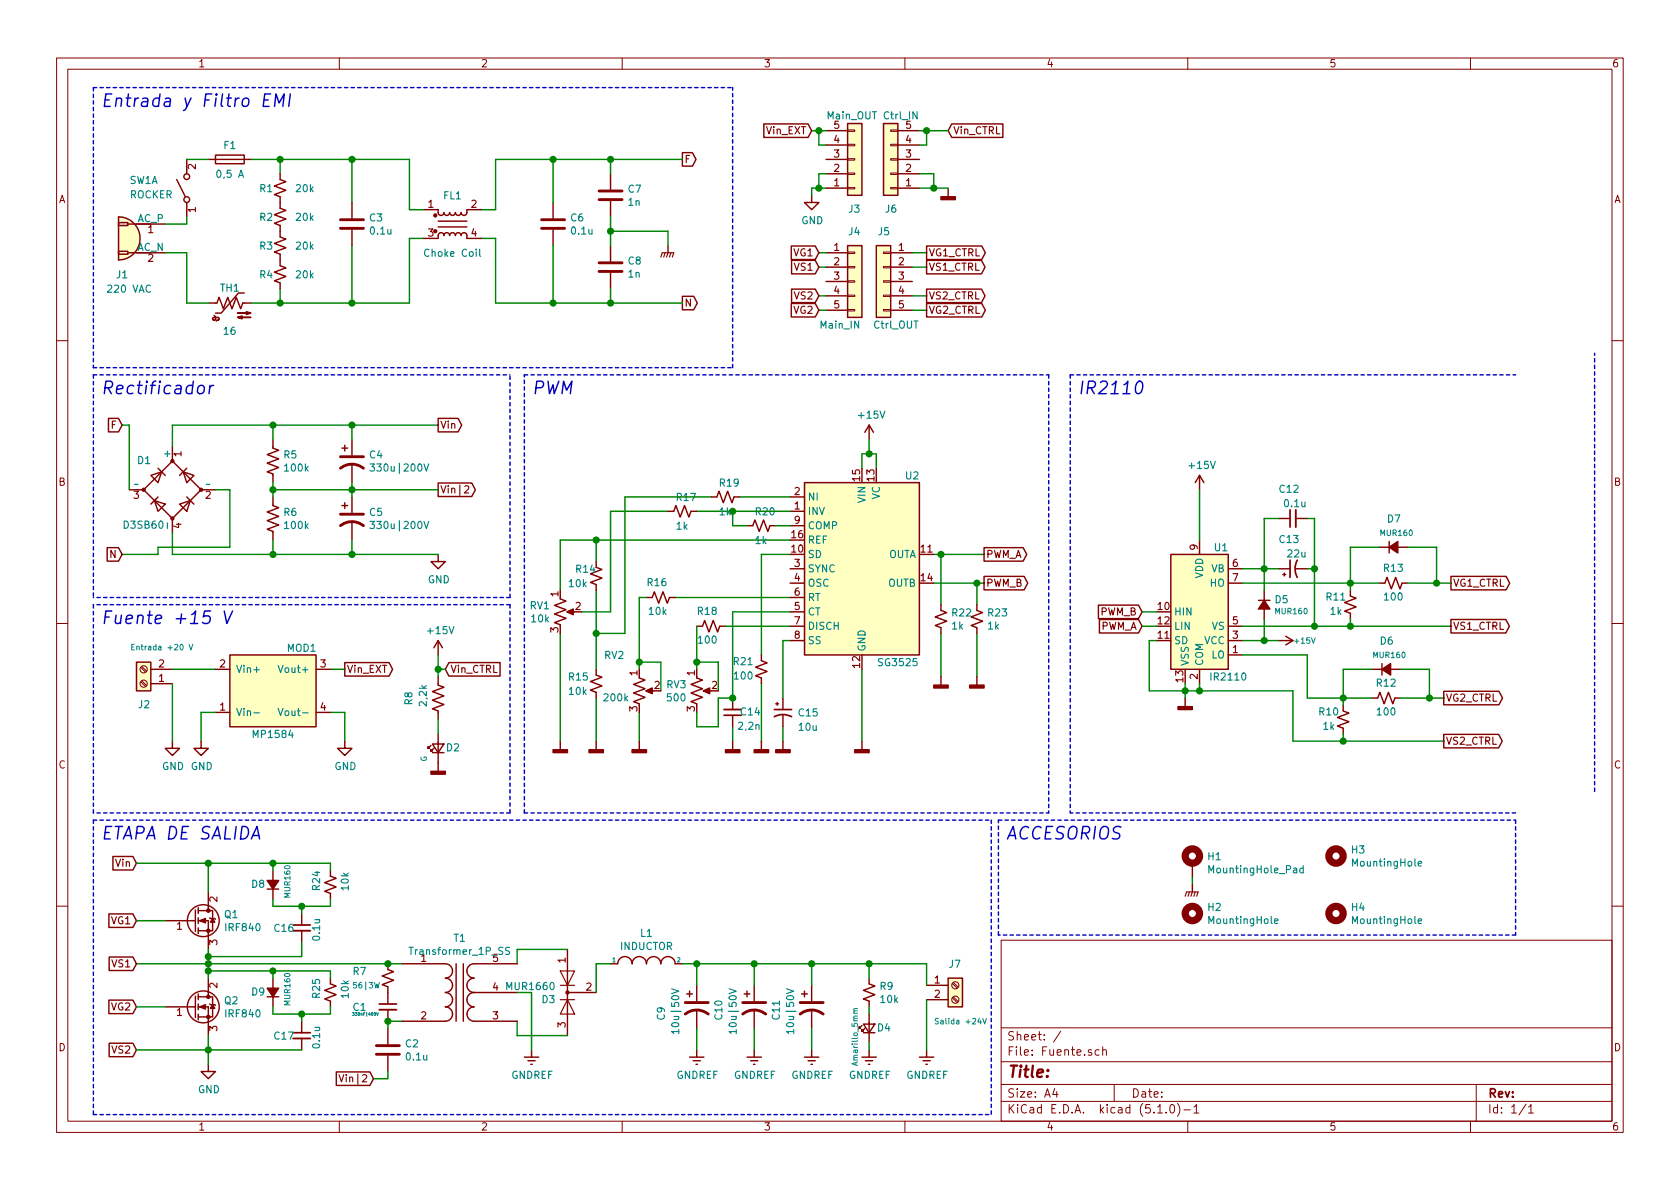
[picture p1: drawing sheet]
<svg xmlns="http://www.w3.org/2000/svg" width="297mm" height="210mm" viewBox="0 0 297 210" stroke-linecap="round" stroke-linejoin="round" font-family="sans-serif">
<g fill="none" stroke="#840000" stroke-width=".18">
<path d="M10 10.3h277v189.9h-277zM12 12.2h273v186.1h-273zM60 10.3v1.9M110 10.3v1.9M160 10.3v1.9M210 10.3v1.9M260 10.3v1.9M149.9 23h1.2v.2h-1.2zM149.9 25.5h1.2v.3h-1.2zM149.9 28.1h1.2v.2h-1.2zM149.9 30.6h1.2v.3h-1.2zM149.9 33.1h1.2v.3h-1.2z"/>
<path d="M157.5 23h1.2v.2h-1.2zM157.5 25.5h1.2v.3h-1.2zM157.5 28.1h1.2v.2h-1.2zM157.5 30.6h1.2v.3h-1.2zM157.5 33.1h1.2v.3h-1.2zM149.9 54.7h1.2v.3h-1.2zM149.9 52.2h1.2v.2h-1.2zM149.9 49.7h1.2v.2h-1.2zM149.9 47.1h1.2v.3h-1.2zM149.9 44.6h1.2v.2h-1.2zM156.2 54.7h1.3v.3h-1.3zM156.2 52.2h1.3v.2h-1.3z"/>
<path d="M156.2 49.7h1.3v.2h-1.3zM156.2 47.1h1.3v.3h-1.3zM156.2 44.6h1.3v.2h-1.3zM10 60.2h2M285 60.2h2M10 110.3h2M24.9 118l.9 .9M25.1 117.9l.8 .8M285 110.3h2M24.9 120.6l.9 .8M25.1 120.4l.8 .8M10 160.2h2"/>
<path d="M168.4 176.4l.8 .9M168.4 173.9l.8 .8M168.6 176.3l.8 .8M168.6 173.7l.8 .9M177 166.3h108v32h-108zM285 160.2h2M60 198.3v1.9M110 198.3v1.9M160 198.3v1.9M177 194.8h108M177 191.8h108M177 187.8h108"/>
<path d="M177 181.8h108M186.5 192.5l-.4 1h1M186.8 193v1M187.6 182.3l-1.3 2M194.3 185.7l-.4-.1-.3 .3 .1 .6 .2 .1 .4-.1M195 185.7a.37 .37 0 0 1 .6 .1v.8M195 185.1v1.5M197 191.8v3M204.7 196.8h.8M206.2 196.7v.1M207 195.4l.3-.1a.94 .94 0 0 1 0 1.5 .82 .82 0 0 1-.3-1.4zM208.2 195.1a1.71 1.71 0 0 1 0 2.3"/>
<path d="M209.3 196.3h1.2M210 198.3v1.9M211.1 195.8l.4-.5v1.5M211.1 196.8h.9M260 198.3v1.9M261 191.8v6.5M269.8 195.2l-1.2 2M270.3 195.8l.4-.5v1.5M270.3 196.8h.8"/>
<circle cx="25.4" cy="118.4" r=".63"/>
<circle cx="25.4" cy="120.9" r=".63"/>
<circle cx="168.9" cy="174.2" r=".63"/>
<circle cx="168.9" cy="176.8" r=".63"/>
</g>
<g fill="none" stroke="#840000" stroke-width="1.3">
<circle cx="210.8" cy="151.4" r="1.27"/>
<circle cx="236.2" cy="151.4" r="1.27"/>
<circle cx="210.8" cy="161.5" r="1.27"/>
<circle cx="236.2" cy="161.5" r="1.27"/>
</g>
<g fill="none" stroke="#840000" stroke-width=".25">
<path d="M21 39.4h1.6v.5h-1.6zM21 38.3a3.8 3.8 0 0 1 3.8 3.9 3.8 3.8 0 0 1-3.8 3.8zM22.6 39.6h6.6M31.2 31.7l1.6 3.1M33 28.2v2.5M33 35.8v2.5M36.8 28.2h7.6M38.1 27.4h5.1v1.6h-5.1zM49.5 30.7v1l1 .4-2 .8 2 .7-2 .8 1 .4v2l1 .4-2 .8 2 .7-2 .8 1 .4v2l1 .4-2 .7 2 .8-2 .8 1 .4v2l1 .4-2 .7 2 .8-2 .8 1 .3v1M62.2 35.8v2.8M74.9 37.1h2.6v.7l.4 .3 .4-.1 .2-.4 .1 .3 .3 .2 .4-.1 .2-.4 .1 .3 .3 .2 .4-.1 .2-.4 .3 .5 .5-.1 .2-.4 .2 .4 .4 .1 .4-.3v-.7h2.6M77.5 39.1h5"/>
<path d="M97.8 35.8v2.8M107.9 30.7v2.8M107.9 35.6v2.7M120.6 27h1.8l.7 1.2-.7 1.2h-1.8zM135.1 21.9h7.8l.6 1.2-.6 1.2h-7.8zM143.5 34.5v1.3h1.3l-1.3 1.3-1.3-1.3h1.3M146 28.2h3.9M146 33.3h3.9M146 30.7h3.9M146 25.6h3.9M146 23.1h3.9M149.9 21.8h2.5v12.7h-2.5z"/>
<path d="M156.2 21.8h2.5v12.7h-2.5zM158.7 28.2h3.9M158.7 33.3h3.9M158.7 30.7h3.9M158.7 25.6h3.9M158.7 23.1h3.9M167.6 33.3v1.5M168.3 21.9h9v2.4h-9l-.7-1.2zM21 44.4h1.6v.6h-1.6zM22.6 44.7h6.6M36.8 53.6h1.6l.3-1 .8 2 .8-2 .7 2 .8-2 .7 2 .4-1h1.5M37.8 55.8l.2 .2 .1 .3-.1 .3h-.3l-.1-.3 .2-.2h.8l.1 .2-.1 .3h-.2l-.2 .2"/>
<path d="M43.2 51.8h-1l-3.1 3.6h-1M62.2 40.6v2.8M74.9 42.2h2.6v-.7l.4-.4 .4 .2 .2 .4 .1-.4 .3-.2 .4 .2 .2 .4 .1-.4 .3-.2 .4 .2 .2 .4 .1-.4 .3-.2 .5 .2 .1 .4 .2-.5 .4-.1 .4 .4v.7h2.6M77.5 40.1h5M97.8 40.6v2.8M107.9 43.4v2.8M107.9 48.3v2.7M118.1 43.4v1.3M120.6 52.4h2.1l.6 1.2-.6 1.2h-2.1zM139.9 43.5h4.2l.7 1.2-.7 1.2h-4.2zM139.9 53.7h4.2l.7 1.2-.7 1.2h-4.2zM140 46h4.1l.7 1.2-.7 1.2h-4.1z"/>
<path d="M140 51.1h4.1l.7 1.2-.7 1.2h-4.1zM146 44.7h3.9M146 47.2h3.9M146 49.8h3.9M146 52.3h3.9M146 54.9h3.9M149.9 43.4h2.5v12.7h-2.5zM154.9 43.4h2.6v12.7h-2.6zM157.5 44.7h3.8M157.5 47.2h3.8M157.5 49.8h3.8M157.5 52.3h3.8"/>
<path d="M157.5 54.9h3.8M163.8 43.5h9.8l.6 1.2-.6 1.2h-9.8zM163.8 46h9.7l.7 1.2-.7 1.2h-9.7zM163.8 53.7h9.8l.6 1.2-.6 1.2h-9.8zM163.8 51.1h9.7l.7 1.2-.7 1.2h-9.7zM19.2 74h1.8l.6 1.2-.6 1.2h-1.8zM30.5 79v2.5M48.3 77.7v1.5l1 .4-2.1 .8 2.1 .7-2.1 .8 2.1 .8-2.1 .7 1.1 .4v1.5M60.5 79.2h1M61 78.7v1.1M62.2 77.7v2.8M77.5 74h3.5l.6 1.2-.6 1.2h-3.5z"/>
<path d="M153.7 75.2v2.5M153.7 75.2l-.8 1.2M153.7 75.2l.7 1.2M18.9 96.8h2.1l.6 1.2-.6 1.2h-2.1zM22.9 86.6h2.5M25.4 86.6l5.1-5.1 5.1 5.1-5.1 5.1zM26.7 84.1l1.9-.7-.7 1.9zM27.3 88.5l1.9 .6-1.3 1.3zM27.9 82.8l1.3 1.3M27.9 87.9l-1.2 1.2M30.5 91.7v2.5M31.7 89.1l2-.6-.7 1.9z"/>
<path d="M32.4 83.4l1.9 .7-1.3 1.2zM33 87.9l1.3 1.2M33 82.8l-1.3 1.3M35.6 86.6h2.5M48.3 87.9v1.5l1 .4-2.1 .7 2.1 .8-2.1 .8 2.1 .7-2.1 .8 1.1 .4v1.5M60.5 89.4h1M61 88.9v1M62.2 82v3.3M62.2 87.9v2.8M62.2 92.2v3.3M77.5 98v1.3h1.2l-1.2 1.3-1.3-1.3h1.3M77.5 85.4h5.9l.6 1.2-.6 1.2h-5.9z"/>
<path d="M105.4 99.3v1l1 .4-2 .8 2 .7-2 .8 1 .4v1M118.1 90.4h1l.4-1 .8 2 .7-2 .8 2 .4-1h1M125.7 87.9h1l.4-1 .8 2 .8-2 .7 2 .4-1h1M132.1 93h1l.4-1.1 .7 2.1 .8-2.1 .8 2.1 .3-1h1.1M139.7 90.4h2.5M139.7 87.9h2.5M139.7 93h2.5M142.2 85.3h20.4v30.5h-20.4zM174 96.8h6.9l.6 1.2-.6 1.2h-6.9zM207 98h10.2v20.4h-10.2zM212.1 84.1v2.5M212.1 95.5v2.5"/>
<path d="M212.1 84.1l-.8 1.2M212.1 84.1l.8 1.2M226.1 91.7h2M229.1 91.7h2M243.8 96.8h5.1M245.6 95.8v2M24.1 117.1h2.6v5.1h-2.6zM26.7 118.4h3.8M38.1 118.4h2.5M40.6 115.8h15.3v12.7h-15.3zM55.9 118.4h2.5M61 117.2h7.8l.6 1.2-.6 1.2h-7.8z"/>
<path d="M77.5 119.6v1.6l1 .3-2 .8 2 .8-2 .7 2 .8-2 .7 1 .4v1.5M77.5 113.3l-.8 1.2M77.5 113.3v2.5M77.5 113.3l.7 1.2M79.4 117.2h9v2.4h-9l-.7-1.2zM99.1 105.9l1 .4-2.1 .8 2.1 .7-2.1 .8 2.1 .7-2.1 .8 1.1 .4M100.6 108.2h1M105.4 118.4v1l1 .4-2 .7 2 .8-2 .7 1 .4v1M113 119.9l1 .4-2 .7 2 .8-2 .7 2 .8-2 .8 1 .4M114.3 105.7h1l.4-1.1 .8 2.1 .7-2.1 .8 2.1 .4-1h1M123.2 110.7h1l.4-1 .7 2.1 .8-2.1 .8 2.1 .4-1.1h1M123.2 119.9l1 .4-2 .7 2 .8-2 .7 2 .8-2 .8 1 .4"/>
<path d="M134.6 115.8v1l1 .4-2 .8 2 .7-2 .8 1 .4v1M139.7 113.3h2.5M139.7 110.7h2.5M139.7 100.6h2.5M139.7 103.1h2.5M139.7 105.7h2.5M139.7 108.2h2.5M166.4 106.9v1l1 .4-2 .8 2 .7-2 .8 1 .4v1M166.4 119.6v1.6M172.7 106.9v1l1 .4-2 .8 2 .7-2 .8 1 .4v1M172.7 119.6v1.6M174 101.9h7.1l.6 1.2-.6 1.2h-7.1z"/>
<path d="M194.2 107h7.1l.6 1.2-.6 1.2h-7.1zM194.4 109.5h6.9l.6 1.2-.6 1.2h-6.9zM212.1 118.4v2.5M217.2 115.8h2.5M217.2 113.3h2.5M217.2 110.7h2.5M217.2 100.6h2.5M217.2 103.1h2.5M222.5 106.2h2M223.5 104.4v5.1M226.1 113.3h2.5M226.1 100.6h2"/>
<path d="M226.8 101.6h.5M227.1 101.3v.5M227.3 112.5l1.3 .8M228.6 113.3l-1.3 .7M229.1 100.6h2M238.8 104.4v1l1 .4-2.1 .7 2.1 .8-2.1 .8 1.1 .4v1M242.6 118.4h5M243.8 103.1h1.1l.3-1 .8 2 .8-2 .7 2 .4-1h1M244.3 117.3v2.1M256.5 101.9h9.8l.6 1.2-.6 1.2h-9.8zM256.5 109.5h9.7l.7 1.2-.7 1.2h-9.7zM26.7 120.9h3.8"/>
<path d="M30.5 131.1v1.2h1.2l-1.2 1.3-1.3-1.3h1.3M35.6 131.1v1.2h1.2l-1.2 1.3-1.3-1.3h1.3M38.1 126h2.5M55.9 126h2.5M61 131.1v1.2h1.2l-1.2 1.3-1.3-1.3h1.3M76.2 131.8l-.5 .5v-.2v.2h.2M76.5 131.6h2l-1 1.5zM76.5 133.1h2M76.7 132.3l-.5 .5v-.2v.2h.3M77.5 129.8v6.6M99.1 131.1v1.5M105.4 131.1v1.5"/>
<path d="M113 131.1v1.5M114.6 122.2h1M124.7 122.2h1M129.5 123.4v2.1M129.5 126.5v2M129.5 131.1v1.5M134.6 131.1v1.5M137.2 124.5h.5M137.4 124.2v.5M138.4 123.4v2.1M138.4 126.5v2M138.4 131.1v1.5"/>
<path d="M152.4 131.1v1.5M209.5 123.4v1.6M237.5 124.7v1l1 .4-2 .8 2 .7-2 .8 1 .4v1M242.6 123.4h1l.4-1 .7 2.1 .8-2.1 .8 2.1 .3-1.1h1M255.3 122.2h9.7l.7 1.2-.7 1.2h-9.7zM255.3 129.9h9.7l.6 1.2-.6 1.2h-9.7zM20 151.5h3.5l.6 1.1-.6 1.2h-3.5zM36.8 157.7v3.3M47.2 157.2h2.1M48.3 153.9v5.1M58.4 153.9v1l1 .4-2 .8 2 .7-2 .8 1 .4v1M210.8 152.6v2.6"/>
<path d="M210.8 156.5v1.2M19.3 161.6h4.2l.6 1.2-.6 1.2h-4.2zM19.3 176.9h4.2l.6 1.1-.6 1.2h-4.2zM19.3 169.2h4.2l.6 1.2-.6 1.2h-4.2zM29.2 162.8h5.1M29.2 178h5.1M34.3 162.8h.2M34.3 178h.2M34.5 160.9v3.8M34.5 176.1v3.9M35.1 162.8h1.7v5.1M35.1 160.5v1"/>
<path d="M35.1 162.3v1M35.1 164.1v1M35.1 175.8v1M35.1 177.5v1.1M35.1 179.3v1M35.1 161h1.7M35.1 178h1.7v5.1M35.1 176.3h1.7M36.8 161h.8v3.6h-2.5M36.8 176.3h.8v3.5h-2.5M36.8 173v3.3M37.1 162.3l.1 .1h.8l.1 .2"/>
<path d="M37.1 177.5l.1 .2h.8l.1 .1M37.6 162.4l.4 .7h-.8zM37.6 177.7l.4 .6h-.8zM47.2 176.3h2.1M48.3 173v5M53.3 161.5v2.1M53.3 164.6v2M58.4 173v1l1 .4-2 .7 2 .8-2 .8 1 .3v1M68.6 170.4v1l1 .4-2 .8 2 .7-2 .8 1 .4v3M68.6 178.6v2M71.1 170.4h7.6a1.27 1.27 0 0 1 1.3 1.3 1.27 1.27 0 0 1-1.3 1.3 1.27 1.27 0 0 1 1.3 1.2 1.27 1.27 0 0 1-1.3 1.3 1.27 1.27 0 0 1 1.3 1.3 1.27 1.27 0 0 1-1.3 1.2 1.27 1.27 0 0 1 1.3 1.3 1.27 1.27 0 0 1-1.3 1.3h-7.6M80.6 170.4v10.2"/>
<path d="M81.9 170.4v10.2M83.8 175.5a1.27 1.27 0 0 0-1.3 1.3 1.27 1.27 0 0 0 1.3 1.2 1.27 1.27 0 0 0-1.2 1.3 1.27 1.27 0 0 0 1.2 1.3h7.6M83.8 175.5h7.6M91.4 170.4h-7.6a1.27 1.27 0 0 0-1.3 1.3 1.27 1.27 0 0 0 1.3 1.3 1.27 1.27 0 0 0-1.3 1.2 1.27 1.27 0 0 0 1.3 1.3M100.3 175.5h5.1M100.3 167.9v15.2M107.9 170.4h1.3a1.27 1.27 0 0 1 1.3-1.2 1.27 1.27 0 0 1 1.3 1.2 1.27 1.27 0 0 1 1.2-1.2 1.27 1.27 0 0 1 1.3 1.2 1.27 1.27 0 0 1 1.3-1.2 1.27 1.27 0 0 1 1.2 1.2 1.27 1.27 0 0 1 1.3-1.2 1.27 1.27 0 0 1 1.3 1.2h1.2M121.4 175.8h1M121.9 175.3v1M123.2 174.2v2.8M123.2 178.6v3.3M131.6 175.8h1"/>
<path d="M132.1 175.3v1M133.3 174.2v2.8M133.3 178.6v3.3M141.7 175.8h1M142.2 175.3v1M143.5 174.2v2.8M143.5 178.6v3.3M153.7 173v1l1 .4-2 .7 2 .8-2 .8 1 .3v1M153.7 179.3v5.1M163.8 174.2h3.8M163.8 176.8h3.8M167.6 173h2.6v5h-2.6z"/>
<path d="M19.3 184.5h4.2l.6 1.2-.6 1.2h-4.2zM36.8 188.2v1.3h1.3l-1.3 1.2-1.2-1.2h1.2M53.3 180.6v2M53.3 183.6v2.1M59.5 189.6h5.9l.6 1.1-.6 1.2h-5.9zM68.6 181.9v2.8M68.6 186.7v2.8M92.7 186.9h2.5M93.3 187.6h1.3M93.9 188.2h.2M94 185.7v1.2M121.9 186.9h2.6"/>
<path d="M122.6 187.6h1.2M123.1 188.2h.2M123.2 185.7v1.2M132.1 186.9h2.5M132.7 187.6h1.3M133.2 188.2h.3M133.3 185.7v1.2M142.2 186.9h2.6M142.9 187.6h1.2M143.4 188.2h.2M143.5 185.7v1.2M152.4 181.4l-.5 .5v-.3v.3h.2"/>
<path d="M152.4 186.9h2.5M152.7 181.1h2l-1 1.5zM152.7 182.6h2M152.9 181.9l-.5 .5v-.3v.3h.3M153 187.6h1.3M153.5 188.2h.3M153.7 185.7v1.2M162.6 186.9h2.5M163.2 187.6h1.3M163.7 188.2h.3M163.8 185.7v1.2"/>
<circle cx="33" cy="31.2" r=".51"/>
<circle cx="33" cy="35.3" r=".51"/>
<circle cx="35.9" cy="178" r="2.82"/>
<circle cx="35.9" cy="162.8" r="2.82"/>
</g>
<g fill="none" stroke="#008484" stroke-width=".2">
<path d="M84.8 44.1v1.1l.2 .1M24.4 85.6l-.6 .1M37.1 85.6l-.6 .1M65.4 82h.8l-.4 .5 .3 .1v.6l-.2 .1-.5-.1M65.4 92.2h.8l-.4 .5 .3 .1v.5l-.2 .2-.5-.2M75 82l.4 1.3 .4-1.3M75 92.2l.4 1.3 .4-1.3M44.9 118.4h.9M49.2 117.6l.4 1.3 .4-1.3M44.9 126.1h.9M49.2 125.3l.4 1.2 .4-1.2M230.4 153.6l-.3-.1-.3 .2 .1 .6h.5"/>
<path d="M230.4 153.1v1.3M250.7 152.7l.7-.1-.1-.2-.3-.1-.3 .2 .1 .6h.5M90.1 167.6l-.5-.1-.2 .1 .1 .5 .5 .2 .1 .2-.2 .3-.5-.1M118.7 174.8l1.3 .5-1.3 .4M128.9 174.8l1.3 .5-1.3 .4M139.1 174.8l1.2 .5-1.2 .4M225.3 162.9l.7-.1-.1-.3h-.3l-.3 .2 .1 .6h.5M250.7 162.9l.7-.1-.1-.3h-.3l-.3 .2 .1 .6h.5M120 182.4h-1.3l.4 .4M120 182.1v.7M130.2 182.4h-1.3l.4 .4M130.2 182.1v.7"/>
<path d="M140.3 182.4h-1.2l.3 .4M140.3 182.1v.7"/>
</g>
<g fill="none" stroke="#008400" stroke-width=".25">
<path d="M33 28.2h3.8M33 38.3v1.3h-3.8M44.4 28.2h28v8.9h2.5M49.5 28.2v2.5M62.2 28.2v7.6M97.8 28.2v7.6M107.9 28.2v2.5M107.9 38.3v5.1M120.6 28.2h-33v8.9h-2.5M143.5 23.1h2.5M144.8 23.1v2.5h1.2M146 33.3h-2.5v1.2"/>
<path d="M146 30.7h-1.2v2.6M162.6 23.1h5M162.6 33.3h5M162.6 30.7h2.5v2.6M163.8 23.1v2.5h-1.2M29.2 44.7h3.8v8.9h3.8M49.5 51v2.6M62.2 43.4v10.2M74.9 42.2h-2.5v11.4h-28M85.1 42.2h2.5v11.4h33M97.8 43.4v10.2M107.9 51v2.6"/>
<path d="M107.9 40.9h10.2v2.5M144.8 44.7h1.2M144.8 47.2h1.2M144.8 52.3h1.2M144.8 54.9h1.2M161.3 44.7h2.5M161.3 47.2h2.5M161.3 52.3h2.5M161.3 54.9h2.5M21.6 75.2h1.3v11.4M48.3 75.2v2.5M62.2 75.2v2.5"/>
<path d="M77.5 75.2h-47v3.8M153.7 77.7v2.6M30.5 94.2v3.8h47M38.1 86.6h2.5v10.2h-12.7v1.2h-6.3M48.3 85.3v2.6M48.3 95.5v2.5M48.3 86.6h29.2M62.2 85.3v2.6M62.2 95.5v2.5M105.4 95.5v3.8M118.1 90.4h-10.2v17.8h-5M123.2 90.4h16.5"/>
<path d="M125.7 87.9h-15.2v24.1h-5.1M129.5 90.4v2.6h2.6M130.8 87.9h8.9M137.2 93h2.5M139.7 98h-5.1v17.8M139.7 95.5h-40.6v8.9M152.4 82.8v-2.5h2.5v2.5M165.1 98h8.9M166.4 98v8.9M212.1 86.6v8.9M226.1 91.7h-2.6v12.7M231.1 91.7h1.3v19"/>
<path d="M243.8 96.8h-5v7.6M248.9 96.8h5.1v6.3M30.5 118.4h7.6M58.4 118.4h2.6M77.5 118.4h1.2M77.5 115.8v3.8M99.1 112v19.1M105.4 104.4v14M113 117.1h3.8v5.1M114.3 105.7h-1.3v12.7M119.4 105.7h20.3M123.2 110.7v7.7"/>
<path d="M123.2 117.1h3.8v5.1M128.3 110.7h11.4M139.7 108.2h-10.2v15.2h-2.5v5.1h-3.8v-2.5M139.7 113.3h-1.3v10.1M152.4 118.4v12.7M165.1 103.1h8.9M166.4 112v7.6M172.7 103.1v3.8M172.7 112v7.6M201.9 108.2h2.6M201.9 110.7h2.6M204.5 113.3h-1.3v8.9h25.4v8.9h26.7"/>
<path d="M219.7 110.7h36.8M219.7 113.3h6.4M219.7 100.6h6.4M219.7 115.8h11.4v7.6h11.5M219.7 103.1h24.1M223.5 109.5v3.8M231.1 100.6h1.3M238.8 109.5v1.2M242.6 118.4h-5.1v6.3M247.6 118.4h5.1v5M248.9 103.1h7.6M30.5 120.9v10.2"/>
<path d="M38.1 126h-2.5v5.1M58.4 126h2.6v5.1M77.5 127.2v2.6M105.4 123.4v7.7M113 126v5.1M129.5 128.5v2.6M134.6 120.9v10.2M138.4 128.5v2.6M209.5 120.9v2.5M212.1 120.9v1.3M237.5 129.8v1.3M247.6 123.4h7.7"/>
<path d="M24.1 152.6h34.3v1.3M36.8 152.6v5.1M48.3 152.6v1.3M48.3 159v1.3h10.1v-1.3M210.8 155.2v1.3M24.1 162.8h5.1M24.1 178h5.1M24.1 170.4h47M36.8 167.9v5.1M36.8 171.7h21.6v1.3M48.3 171.7v1.3M48.3 178v1.3h10.1v-1.3"/>
<path d="M53.3 160.3v1.2M53.3 166.6v2.6h-16.5M53.3 179.3v1.3M94 175.5v10.2M100.3 167.9h-8.9v2.5M107.9 170.4h-2.5v5.1M120.6 170.4h43.2v3.8M123.2 170.4v3.8M133.3 170.4v3.8M143.5 170.4v3.8M153.7 170.4v2.6M153.7 178v1.3"/>
<path d="M163.8 176.8v8.9M24.1 185.7h29.2M36.8 183.1v5.1M68.6 189.5v1.2h-2.6M71.1 180.6h-2.5v1.3M91.4 180.6v2.5h8.9M123.2 181.9v3.8M133.3 181.9v3.8M143.5 181.9v3.8M153.7 184.4v1.3"/>
</g>
<g fill="#ffffc2" stroke="#ffffc2" stroke-width=".18">
<path d="M21 38.3a3.8 3.8 0 0 1 3.8 3.9 3.8 3.8 0 0 1-3.8 3.8z"/>
<path d="M207 98h10.2v20.4h-10.2z"/>
<path d="M167.6 173h2.6v5h-2.6z"/>
<path d="M149.9 21.8h2.5v12.7h-2.5z"/>
<path d="M156.2 21.8h2.5v12.7h-2.5z"/>
<path d="M154.9 43.4h2.6v12.7h-2.6z"/>
<path d="M149.9 43.4h2.5v12.7h-2.5z"/>
<path d="M24.1 117.1h2.6v5.1h-2.6z"/>
<path d="M142.2 85.3h20.4v30.5h-20.4z"/>
<path d="M40.6 115.8h15.3v12.7h-15.3z"/>
</g>
<g fill="#840000" stroke="#840000" stroke-width=".25">
<path d="M42 56.1l.8-.2v.5l-.8-.3h2.3z"/>
<path d="M42 55.4h2.3l-.7 .2v-.5l.7 .3z"/>
<path d="M223.5 106.2l1 1.5h-2z"/>
<path d="M35.3 162.8l1-.4v.8z"/>
<path d="M35.3 178l1-.3v.7z"/>
<path d="M245.6 96.8l1.5-1v2z"/>
<path d="M244.3 118.4l1.6-1.1v2.1z"/>
<path d="M76.2 136.4h2.5v.5h-2.5z"/>
<path d="M208.3 125h2.5v.5h-2.5z"/>
<path d="M166.4 34.8h2.5v.5h-2.5z"/>
<path d="M97.8 132.6h2.5v.5h-2.5z"/>
<path d="M104.1 132.6h2.6v.5h-2.6z"/>
<path d="M133.3 132.6h2.6v.5h-2.6z"/>
<path d="M111.8 132.6h2.5v.5h-2.5z"/>
<path d="M128.3 132.6h2.5v.5h-2.5z"/>
<path d="M137.2 132.6h2.5v.5h-2.5z"/>
<path d="M114.2 122.2l1.1-.5v1z"/>
<path d="M124.3 122.2l1.2-.5v1z"/>
<path d="M100.2 108.2l1.1-.5v1z"/>
<path d="M171.4 121.2h2.6v.5h-2.6z"/>
<path d="M165.1 121.2h2.5v.5h-2.5z"/>
<path d="M151.1 132.6h2.6v.5h-2.6z"/>
<path d="M47.2 174.7h2.1l-1 1.6z"/>
<path d="M47.2 155.7h2.1l-1 1.5z"/>
<circle cx="30.5" cy="91.7" r=".25"/>
<circle cx="25.4" cy="86.6" r=".25"/>
<circle cx="35.6" cy="86.6" r=".25"/>
<circle cx="30.5" cy="81.5" r=".25"/>
<circle cx="36.8" cy="164.6" r=".28"/>
<circle cx="36.8" cy="161" r=".28"/>
<circle cx="36.8" cy="179.8" r=".28"/>
<circle cx="36.8" cy="176.3" r=".28"/>
<circle cx="77" cy="38.1" r=".25"/>
<circle cx="100.3" cy="175.5" r=".25"/>
</g>
<g fill="none" stroke="#840000" stroke-width=".51">
<path d="M60.2 38.9h4.1M95.8 38.9h4M105.9 35.3h4.1M105.9 33.8h4.1M60.2 40.4h4.1M95.8 40.4h4M105.9 48h4.1M105.9 46.5h4.1M60.2 82.8a3.3 3.3 0 0 1 4.1 0M60.2 93a3.3 3.3 0 0 1 4.1 0M60.2 80.8h4.1M60.2 90.9h4.1"/>
<path d="M121.2 179.3a3.3 3.3 0 0 1 4 0M121.2 177.3h4M131.3 179.3a3.3 3.3 0 0 1 4.1 0M131.3 177.3h4.1M141.5 179.3a3.3 3.3 0 0 1 4 0M141.5 177.3h4M66.5 186.4h4.1M66.5 184.9h4.1"/>
</g>
<g fill="#008400" stroke="#008400" stroke-width=".25">
<circle cx="108" cy="40.9" r=".51"/>
<circle cx="97.8" cy="28.2" r=".51"/>
<circle cx="97.8" cy="53.6" r=".51"/>
<circle cx="49.5" cy="53.6" r=".51"/>
<circle cx="49.5" cy="28.2" r=".51"/>
<circle cx="108" cy="28.2" r=".51"/>
<circle cx="108" cy="53.6" r=".51"/>
<circle cx="62.2" cy="86.6" r=".51"/>
<circle cx="62.2" cy="75.2" r=".51"/>
<circle cx="62.2" cy="98" r=".51"/>
<circle cx="48.3" cy="75.2" r=".51"/>
<circle cx="48.3" cy="86.6" r=".51"/>
<circle cx="48.3" cy="98" r=".51"/>
<circle cx="62.2" cy="53.6" r=".51"/>
<circle cx="62.2" cy="28.2" r=".51"/>
<circle cx="209.6" cy="122.2" r=".51"/>
<circle cx="238.8" cy="103.1" r=".51"/>
<circle cx="223.5" cy="100.6" r=".51"/>
<circle cx="223.5" cy="113.3" r=".51"/>
<circle cx="237.5" cy="123.4" r=".51"/>
<circle cx="252.7" cy="123.4" r=".51"/>
<circle cx="212.1" cy="122.2" r=".51"/>
<circle cx="36.8" cy="170.4" r=".51"/>
<circle cx="36.8" cy="185.7" r=".51"/>
<circle cx="133.4" cy="170.4" r=".51"/>
<circle cx="123.2" cy="170.4" r=".51"/>
<circle cx="143.5" cy="170.4" r=".51"/>
<circle cx="153.7" cy="170.4" r=".51"/>
<circle cx="254" cy="103.1" r=".51"/>
<circle cx="68.6" cy="170.4" r=".51"/>
<circle cx="68.6" cy="180.6" r=".51"/>
<circle cx="232.4" cy="100.6" r=".51"/>
<circle cx="144.8" cy="23.1" r=".51"/>
<circle cx="144.8" cy="33.3" r=".51"/>
<circle cx="163.8" cy="23.1" r=".51"/>
<circle cx="165.1" cy="33.3" r=".51"/>
<circle cx="232.4" cy="110.7" r=".51"/>
<circle cx="238.8" cy="110.7" r=".51"/>
<circle cx="237.5" cy="131.1" r=".51"/>
<circle cx="153.7" cy="80.3" r=".51"/>
<circle cx="105.4" cy="95.5" r=".51"/>
<circle cx="105.4" cy="112" r=".51"/>
<circle cx="113" cy="117.1" r=".51"/>
<circle cx="123.2" cy="117.1" r=".51"/>
<circle cx="172.7" cy="103.1" r=".51"/>
<circle cx="166.4" cy="98" r=".51"/>
<circle cx="129.5" cy="90.4" r=".51"/>
<circle cx="77.5" cy="118.4" r=".51"/>
<circle cx="53.3" cy="179.3" r=".51"/>
<circle cx="48.3" cy="171.7" r=".51"/>
<circle cx="36.8" cy="171.7" r=".51"/>
<circle cx="53.3" cy="160.3" r=".51"/>
<circle cx="36.8" cy="169.2" r=".51"/>
<circle cx="36.8" cy="152.6" r=".51"/>
<circle cx="48.3" cy="152.6" r=".51"/>
<circle cx="129.5" cy="123.4" r=".51"/>
</g>
<g fill="none" stroke="#840000" stroke-width=".2">
<path d="M116.8 45.5l.3-.8h2l-.2 .8M117.6 44.7l-.3 .8M118.1 44.7l-.2 .8M118.6 44.7l-.2 .8M82.2 86l.5-.1 .2 .4-.1 .2-.7 .7h.8M209.5 158.5l.3-.8h2l-.2 .8M210.3 157.7l-.2 .8M210.8 157.7l-.2 .8M211.3 157.7l-.2 .8M99.1 174.2h2.5M99.1 176.8h2.5M99.1 171.7h2.5l-1.3 2.5z"/>
<path d="M100.3 176.8l1.3 2.5h-2.5zM59.9 190l.5 1.3 .4-1.3"/>
</g>
<path d="M46.7 17.7h.7M47.9 16.6h-1.1l-.3 2.2h1.1M48.5 18.8l.3-2.2 .6 1.6 .9-1.6-.3 2.2M51.3 16.6l-.2 2.2M35.1 68.4a.57 .57 0 0 1 .6-.3 .57 .57 0 0 1 .4 .5v.6a.62 .62 0 0 1-.6 .4 .62 .62 0 0 1-.6-.4zM37.1 68.1l-.1 1.5M37.8 68.1l-.5 .2-.2 .3M201.1 67.6a.49 .49 0 0 1 .5-.2 .49 .49 0 0 1 .4 .4 1.25 1.25 0 0 1-.9 1.8l-.1-.1a1.66 1.66 0 0 1 .1-1.9zM39.6 108l.5 2.3 1-2.3M44.4 148.4l1-2.3 .5 2.3" fill="none" stroke="#0000c2" stroke-width=".25"/>
<g fill="none" stroke="#0000c2" stroke-width=".25" stroke-dasharray=".6 .6">
<path d="M16.5 15.5v49.5M16.5 15.5h113M16.5 65h113M16.5 66.3v39.4M16.5 66.3h73.7M92.7 66.3h92.7M129.5 65v-49.5M185.4 66.3v77.5M189.2 66.3h78.8M189.2 66.3v77.5M90.2 105.7v-39.4M90.2 106.9v36.9"/>
<path d="M90.2 106.9h-73.7M90.2 105.7h-73.7M281.9 139.9v-77.4M16.5 143.8v-36.9M16.5 145v52.1M16.5 145h158.8M90.2 143.8h-73.7M92.7 143.8v-77.5M92.7 143.8h92.7M175.3 145v52.1M176.5 145h91.5M268 143.8h-78.8"/>
<path d="M268 145v20.3M176.5 165.3v-20.3M268 165.3h-91.5M16.5 197.1h158.8"/>
</g>
<path d="M228.1 90.2v3M228.1 99.1v3M229.4 99.1a3.2 3.2 0 0 0 0 3M128 126.5h3.1M136.9 126.7a3.2 3.2 0 0 1 3.1 0M136.9 125.5h3.1M51.8 163.6h3.1M67.1 177.5h3M51.8 182.6h3.1" fill="none" stroke="#840000" stroke-width=".3"/>
<path d="M23.3 114.4h.3M23.7 113.9h-.4v1h.4M33.4 113.9l.4 1 .3-1M62.3 179.1h.3l-.1 .1 .1 .1v.2h-.3M66.6 179.1l.2 .5 .1-.5M151.6 178.8h-.6l.1 .4M151.6 178.4h-.6v.2l.1 .2M165.9 180.1l-.5 .1a.41 .41 0 0 0 .5 .5l-.1 .3h-.4M173.8 180.1l.3 1 .3-1" fill="none" stroke="#008484" stroke-width=".18"/>
<path d="M229.1 90.2v3M128 125.5h3.1M51.8 164.6h3.1M67.1 178.6h3M51.8 183.6h3.1" fill="none" stroke="#840000" stroke-width=".33"/>
<g font-size="3.1" fill="#0000c2">
<text x="17.8" y="18.9">Entrada y Filtro EMI</text>
<text x="17.8" y="69.7">Rectificador</text>
<text x="94" y="69.7">PWM</text>
<text x="190.5" y="69.7">IR2110</text>
<text x="17.8" y="110.4">Fuente +15 V</text>
<text x="17.8" y="148.5">ETAPA DE SALIDA</text>
<text x="177.8" y="148.5">ACCESORIOS</text>
</g>
<text font-size="2.8" fill="#840000" x="178" y="190.5">Title:</text>
<g font-size="2.1" fill="#840000">
<text x="178" y="184">Sheet: /</text>
<text x="178" y="186.7">File: Fuente.sch</text>
<text x="178" y="196.9">KiCad E.D.A. kicad (5.1.0)-1</text>
<text x="178" y="194.1">Size: A4</text>
<text x="200" y="194.1">Date:</text>
<text x="263" y="194.1">Rev:</text>
<text x="263" y="196.9">Id: 1/1</text>
</g>
<g font-size="1.8" fill="#840000">
<text x="35" y="11.9">1</text>
<text x="85" y="11.9">2</text>
<text x="135" y="11.9">3</text>
<text x="185" y="11.9">4</text>
<text x="235" y="11.9">5</text>
<text x="285" y="11.9">6</text>
<text x="135.5" y="23.7">Vin_EXT</text>
<text x="147.5" y="22.8">5</text>
<text x="160.2" y="22.8">5</text>
<text x="168.5" y="23.7">Vin_CTRL</text>
<text x="34.6" y="29.9" transform="rotate(-90 34.6 29.9)">2</text>
<text x="121" y="28.8">F</text>
<text x="147.5" y="27.9">3</text>
<text x="147.5" y="25.3">4</text>
<text x="160.2" y="27.9">3</text>
<text x="160.2" y="25.3">4</text>
<text x="10.4" y="35.9">A</text>
<text x="147.5" y="32.9">1</text>
<text x="147.5" y="30.4">2</text>
<text x="160.2" y="32.9">1</text>
<text x="160.2" y="30.4">2</text>
<text x="285.4" y="35.9">A</text>
<text x="26.2" y="41.2">1</text>
<text x="34.6" y="37.6" transform="rotate(-90 34.6 37.6)">1</text>
<text x="75.7" y="36.7">1</text>
<text x="75.7" y="41.8">3</text>
<text x="83.3" y="36.7">2</text>
<text x="83.3" y="41.8">4</text>
<text x="26.2" y="46.3">2</text>
<text x="140.4" y="45.3">VG1</text>
<text x="140.6" y="47.9">VS1</text>
<text x="147.5" y="44.4">1</text>
<text x="147.5" y="46.9">2</text>
<text x="158.9" y="44.4">1</text>
<text x="158.9" y="46.9">2</text>
<text x="164.1" y="45.3">VG1_CTRL</text>
<text x="164.1" y="47.9">VS1_CTRL</text>
<text x="140.6" y="53">VS2</text>
<text x="147.5" y="49.4">3</text>
<text x="147.5" y="52">4</text>
<text x="158.9" y="49.4">3</text>
<text x="158.9" y="52">4</text>
<text x="164.1" y="53">VS2_CTRL</text>
<text x="121" y="54.2">N</text>
<text x="140.4" y="55.5">VG2</text>
<text x="147.5" y="54.5">5</text>
<text x="158.9" y="54.5">5</text>
<text x="164.1" y="55.5">VG2_CTRL</text>
<text x="19.7" y="75.8">F</text>
<text x="77.8" y="75.8">Vin</text>
<text x="32.1" y="80.7" transform="rotate(-90 32.1 80.7)">1</text>
<text x="10.4" y="85.9">B</text>
<text x="23.6" y="88.2">3</text>
<text x="36.3" y="88.2">2</text>
<text x="77.8" y="87.2">Vin|2</text>
<text x="140.5" y="87.5">2</text>
<text x="152.1" y="85" transform="rotate(-90 152.1 85)">15</text>
<text x="154.6" y="85" transform="rotate(-90 154.6 85)">13</text>
<text x="285.4" y="85.9">B</text>
<text x="32.1" y="93.4" transform="rotate(-90 32.1 93.4)">4</text>
<text x="140" y="95.2">16</text>
<text x="140.5" y="90.1">1</text>
<text x="140.5" y="92.6">9</text>
<text x="19.5" y="98.7">N</text>
<text x="140" y="97.7">10</text>
<text x="140.5" y="100.2">3</text>
<text x="162.9" y="97.7">11</text>
<text x="174.3" y="98.7">PWM_A</text>
<text x="211.8" y="97.3" transform="rotate(-90 211.8 97.3)">9</text>
<text x="218" y="100.2">6</text>
<text x="98.7" y="105.5" transform="rotate(-90 98.7 105.5)">1</text>
<text x="101.8" y="107.9">2</text>
<text x="140.5" y="102.8">4</text>
<text x="140.5" y="107.9">5</text>
<text x="140.5" y="105.3">6</text>
<text x="162.9" y="102.8">14</text>
<text x="174.3" y="103.8">PWM_B</text>
<text x="204.8" y="107.9">10</text>
<text x="218" y="102.8">7</text>
<text x="256.8" y="103.8">VG1_CTRL</text>
<text x="98.7" y="111.9" transform="rotate(-90 98.7 111.9)">3</text>
<text x="140.5" y="110.4">7</text>
<text x="140.5" y="112.9">8</text>
<text x="194.5" y="111.4">PWM_A</text>
<text x="194.5" y="108.8">PWM_B</text>
<text x="204.8" y="112.9">11</text>
<text x="204.8" y="110.4">12</text>
<text x="218" y="112.9">3</text>
<text x="218" y="110.4">5</text>
<text x="256.8" y="111.4">VS1_CTRL</text>
<text x="28.1" y="118">2</text>
<text x="38.9" y="118">2</text>
<text x="56.7" y="118">3</text>
<text x="61.3" y="119">Vin_EXT</text>
<text x="79.6" y="119">Vin_CTRL</text>
<text x="112.7" y="119.5" transform="rotate(-90 112.7 119.5)">1</text>
<text x="122.9" y="119.5" transform="rotate(-90 122.9 119.5)">1</text>
<text x="152.1" y="118.1" transform="rotate(-90 152.1 118.1)">12</text>
<text x="218" y="115.5">1</text>
<text x="28.1" y="120.6">1</text>
<text x="38.9" y="125.6">1</text>
<text x="56.7" y="125.6">4</text>
<text x="112.7" y="125.8" transform="rotate(-90 112.7 125.8)">3</text>
<text x="115.7" y="121.8">2</text>
<text x="122.9" y="125.8" transform="rotate(-90 122.9 125.8)">3</text>
<text x="125.9" y="121.8">2</text>
<text x="209.2" y="120.6" transform="rotate(-90 209.2 120.6)">13</text>
<text x="211.8" y="120.1" transform="rotate(-90 211.8 120.1)">2</text>
<text x="255.6" y="124.1">VG2_CTRL</text>
<text x="255.6" y="131.7">VS2_CTRL</text>
<text x="10.4" y="135.9">C</text>
<text x="285.4" y="135.9">C</text>
<text x="20.5" y="153.3">Vin</text>
<text x="38.4" y="159.5" transform="rotate(-90 38.4 159.5)">2</text>
<text x="19.8" y="163.4">VG1</text>
<text x="31.3" y="164.4">1</text>
<text x="38.4" y="167.1" transform="rotate(-90 38.4 167.1)">3</text>
<text x="19.9" y="171.1">VS1</text>
<text x="100" y="170.3" transform="rotate(-90 100 170.3)">1</text>
<text x="165.3" y="173.9">1</text>
<text x="19.8" y="178.7">VG2</text>
<text x="31.3" y="179.6">1</text>
<text x="38.4" y="174.7" transform="rotate(-90 38.4 174.7)">2</text>
<text x="87.1" y="175.2">4</text>
<text x="103.7" y="175.2">2</text>
<text x="165.3" y="176.4">2</text>
<text x="10.4" y="185.9">D</text>
<text x="38.4" y="182.3" transform="rotate(-90 38.4 182.3)">3</text>
<text x="74.4" y="180.3">2</text>
<text x="87.1" y="180.3">3</text>
<text x="100" y="181.7" transform="rotate(-90 100 181.7)">3</text>
<text x="285.4" y="185.9">D</text>
<text x="19.9" y="186.3">VS2</text>
<text x="61" y="191.4">Vin|2</text>
<text x="35" y="199.9">1</text>
<text x="85" y="199.9">2</text>
<text x="135" y="199.9">3</text>
<text x="185" y="199.9">4</text>
<text x="235" y="199.9">5</text>
<text x="285" y="199.9">6</text>
</g>
<g font-size="1.8" fill="#008484">
<text x="146.3" y="21.1">Main_OUT</text>
<text x="156.4" y="21.1">Ctrl_IN</text>
<text x="39.6" y="26.4">F1</text>
<text x="22.9" y="32.5">SW1A</text>
<text x="22.9" y="35.1">ROCKER</text>
<text x="38.5" y="31.4">0,5 A</text>
<text x="45.9" y="34">R1</text>
<text x="52.4" y="34">20k</text>
<text x="78.4" y="35.2">FL1</text>
<text x="111.1" y="34.1">C7</text>
<text x="24.3" y="39.3">AC_P</text>
<text x="45.9" y="39.1">R2</text>
<text x="52.4" y="39.1">20k</text>
<text x="65.4" y="39.2">C3</text>
<text x="65.6" y="41.5">0.1u</text>
<text x="100.9" y="39.2">C6</text>
<text x="101.1" y="41.5">0.1u</text>
<text x="111.1" y="36.4">1n</text>
<text x="141.7" y="39.6">GND</text>
<text x="150.1" y="37.6">J3</text>
<text x="150.1" y="41.6">J4</text>
<text x="155.3" y="41.6">J5</text>
<text x="156.6" y="37.6">J6</text>
<text x="24.3" y="44.4">AC_N</text>
<text x="45.9" y="44.1">R3</text>
<text x="52.4" y="44.1">20k</text>
<text x="75.4" y="45.4">Choke Coil</text>
<text x="111.1" y="46.8">C8</text>
<text x="19.3" y="51.8">220 VAC</text>
<text x="20.6" y="49.2">J1</text>
<text x="39" y="51.6">TH1</text>
<text x="45.9" y="49.2">R4</text>
<text x="52.4" y="49.2">20k</text>
<text x="111.1" y="49.1">1n</text>
<text x="39.6" y="59.2">16</text>
<text x="145.1" y="58.1">Main_IN</text>
<text x="154.5" y="58.1">Ctrl_OUT</text>
<text x="152" y="74">+15V</text>
<text x="24.4" y="82.1">D1</text>
<text x="30.1" y="80.8" transform="rotate(-90 30.1 80.8)">+</text>
<text x="50.2" y="81.1">R5</text>
<text x="50.4" y="83.4">100k</text>
<text x="65.4" y="81.1">C4</text>
<text x="66.3" y="83.4">330u|200V</text>
<text x="210.4" y="82.9">+15V</text>
<text x="119.7" y="88.6">R17</text>
<text x="127.3" y="86">R19</text>
<text x="142.7" y="88.5">NI</text>
<text x="153" y="88.8" transform="rotate(-90 153 88.8)">VIN</text>
<text x="155.6" y="88.3" transform="rotate(-90 155.6 88.3)">VC</text>
<text x="160.2" y="84.8">U2</text>
<text x="226.3" y="87.1">C12</text>
<text x="227.2" y="89.7">0.1u</text>
<text x="22" y="93.5">D3SB60</text>
<text x="30.1" y="93.2" transform="rotate(-90 30.1 93.2)">-</text>
<text x="50.2" y="91.2">R6</text>
<text x="50.4" y="93.5">100k</text>
<text x="65.4" y="91.2">C5</text>
<text x="66.3" y="93.5">330u|200V</text>
<text x="119.6" y="93.7">1k</text>
<text x="127.3" y="91.1">1k</text>
<text x="133.7" y="91.1">R20</text>
<text x="142.7" y="91.1">INV</text>
<text x="142.7" y="93.6">COMP</text>
<text x="245.3" y="92.4">D7</text>
<text x="101.9" y="101.3">R14</text>
<text x="133.6" y="96.2">1k</text>
<text x="142.7" y="98.7">SD</text>
<text x="142.7" y="96.1">REF</text>
<text x="142.7" y="101.2">SYNC</text>
<text x="157" y="98.7">OUTA</text>
<text x="214.2" y="101.2">VB</text>
<text x="214.8" y="97.5">U1</text>
<text x="226.3" y="96">C13</text>
<text x="227.7" y="98.6">22u</text>
<text x="244.7" y="101.1">R13</text>
<text x="75.6" y="103.1">GND</text>
<text x="93.8" y="107.7">RV1</text>
<text x="100.7" y="103.8">10k</text>
<text x="114.5" y="103.7">R16</text>
<text x="142.7" y="103.8">OSC</text>
<text x="142.7" y="106.3">RT</text>
<text x="157" y="103.8">OUTB</text>
<text x="212.7" y="102.3" transform="rotate(-90 212.7 102.3)">VDD</text>
<text x="214" y="103.8">HO</text>
<text x="225.5" y="106.7">D5</text>
<text x="234.6" y="106.2">R11</text>
<text x="244.9" y="106.2">100</text>
<text x="75.8" y="112.1">+15V</text>
<text x="94" y="110.1">10k</text>
<text x="114.8" y="108.7">10k</text>
<text x="123.4" y="108.7">R18</text>
<text x="123.6" y="113.8">100</text>
<text x="142.7" y="108.8">CT</text>
<text x="142.7" y="111.4">DISCH</text>
<text x="142.7" y="113.9">SS</text>
<text x="168.4" y="111.3">1k</text>
<text x="168.4" y="109">R22</text>
<text x="174.7" y="111.3">1k</text>
<text x="174.8" y="109">R23</text>
<text x="207.5" y="108.8">HIN</text>
<text x="207.5" y="113.9">SD</text>
<text x="207.5" y="111.4">LIN</text>
<text x="212.9" y="113.9">VCC</text>
<text x="214.3" y="111.4">VS</text>
<text x="235.3" y="108.7">1k</text>
<text x="244.1" y="114">D6</text>
<text x="41.7" y="119">Vin+</text>
<text x="49.9" y="119">Vout+</text>
<text x="50.8" y="115.3">MOD1</text>
<text x="106.9" y="116.5">RV2</text>
<text x="129.8" y="117.6">R21</text>
<text x="153" y="115.3" transform="rotate(-90 153 115.3)">GND</text>
<text x="155.5" y="117.8">SG3525</text>
<text x="210.2" y="117.9" transform="rotate(-90 210.2 117.9)">VSS</text>
<text x="212.7" y="117.9" transform="rotate(-90 212.7 117.9)">COM</text>
<text x="214.2" y="116.5">LO</text>
<text x="24.5" y="125.2">J2</text>
<text x="72.9" y="124.6" transform="rotate(-90 72.9 124.6)">R8</text>
<text x="75.5" y="124.8" transform="rotate(-90 75.5 124.8)">2,2k</text>
<text x="100.6" y="120.3">R15</text>
<text x="100.7" y="122.9">10k</text>
<text x="106.9" y="124">200k</text>
<text x="117.9" y="121.7">RV3</text>
<text x="118.1" y="124">500</text>
<text x="129.9" y="120.2">100</text>
<text x="214.3" y="120.3">IR2110</text>
<text x="243.5" y="121.4">R12</text>
<text x="41.7" y="126.6">Vin-</text>
<text x="45" y="130.5">MP1584</text>
<text x="50.3" y="126.6">Vout-</text>
<text x="130.7" y="129.1">2,2n</text>
<text x="131" y="126.5">C14</text>
<text x="141.3" y="126.7">C15</text>
<text x="141.3" y="129.2">10u</text>
<text x="233.3" y="126.5">R10</text>
<text x="234" y="129.1">1k</text>
<text x="243.6" y="126.5">100</text>
<text x="28.7" y="136.2">GND GND</text>
<text x="59.1" y="136.2">GND</text>
<text x="79" y="132.9">D2</text>
<text x="213.6" y="152.1">H1</text>
<text x="214.1" y="154.4">MountingHole_Pad</text>
<text x="239" y="150.9">H3</text>
<text x="239.3" y="153.2">MountingHole</text>
<text x="44.5" y="157">D8</text>
<text x="56.6" y="157.4" transform="rotate(-90 56.6 157.4)">R24</text>
<text x="61.7" y="157.4" transform="rotate(-90 61.7 157.4)">10k</text>
<text x="213.6" y="161.1">H2</text>
<text x="239" y="161.1">H4</text>
<text x="39.7" y="162.4">Q1</text>
<text x="40" y="164.7">IRF840</text>
<text x="48.6" y="164.8">C16</text>
<text x="56.6" y="166.2" transform="rotate(-90 56.6 166.2)">0.1u</text>
<text x="80.3" y="166.5">T1</text>
<text x="109.7" y="168">INDUCTOR</text>
<text x="113.3" y="165.7">L1</text>
<text x="213.9" y="163.4">MountingHole</text>
<text x="239.3" y="163.4">MountingHole</text>
<text x="62.5" y="172.4">R7</text>
<text x="72.8" y="168.9">Transformer_1P_SS</text>
<text x="74.4" y="170.1">1</text>
<text x="87.1" y="170.1">5</text>
<text x="167.9" y="171.1">J7</text>
<text x="39.7" y="177.6">Q2</text>
<text x="40" y="179.9">IRF840</text>
<text x="44.5" y="176">D9</text>
<text x="56.6" y="176.4" transform="rotate(-90 56.6 176.4)">R25</text>
<text x="61.7" y="176.4" transform="rotate(-90 61.7 176.4)">10k</text>
<text x="62.5" y="178.8">C1</text>
<text x="95.9" y="177.4">D3</text>
<text x="155.6" y="175.1">R9</text>
<text x="155.8" y="177.4">10k</text>
<text x="48.6" y="183.8">C17</text>
<text x="56.6" y="185.2" transform="rotate(-90 56.6 185.2)">0.1u</text>
<text x="71.7" y="185.2">C2</text>
<text x="117.6" y="180.4" transform="rotate(-90 117.6 180.4)">C9</text>
<text x="120.1" y="182.2" transform="rotate(-90 120.1 182.2)">10u|50V</text>
<text x="127.7" y="180.3" transform="rotate(-90 127.7 180.3)">C10</text>
<text x="130.3" y="182.2" transform="rotate(-90 130.3 182.2)">10u|50V</text>
<text x="137.9" y="180.3" transform="rotate(-90 137.9 180.3)">C11</text>
<text x="140.4" y="182.2" transform="rotate(-90 140.4 182.2)">10u|50V</text>
<text x="155.2" y="182.4">D4</text>
<text x="71.9" y="187.5">0.1u</text>
<text x="90.4" y="190.8">GNDREF</text>
<text x="119.6" y="190.8">GNDREF</text>
<text x="129.7" y="190.8">GNDREF</text>
<text x="139.9" y="190.8">GNDREF</text>
<text x="150.1" y="190.8">GNDREF</text>
<text x="160.2" y="190.8">GNDREF</text>
<text x="35" y="193.3">GND</text>
</g>
<text font-size="1.8" fill="#008400" x="89.8" y="175.1">MUR1660</text>
<g font-size="1.4" fill="#008484">
<text x="244.2" y="94.8">MUR160</text>
<text x="225.6" y="108.6">MUR160</text>
<text x="229" y="113.8">+15V</text>
<text x="24.1" y="115">Entrada +20 V</text>
<text x="242.9" y="116.4">MUR160</text>
<text x="75.5" y="134.7" transform="rotate(-90 75.5 134.7)">G</text>
<text x="51.3" y="158.6" transform="rotate(-90 51.3 158.6)">MUR160</text>
<text x="51.3" y="177.7" transform="rotate(-90 51.3 177.7)">MUR160</text>
<text x="62.8" y="174.8">56|3W</text>
<text x="166" y="181.1">Salida +24V</text>
<text x="151.7" y="188.1" transform="rotate(-90 151.7 188.1)">Amarillo_5mm</text>
</g>
<g font-size="1.1" fill="#008484">
<text x="108.3" y="170.1">1</text>
<text x="119.7" y="170.1">2</text>
</g>
<text font-size=".7" fill="#008484" x="62.7" y="179.6">330nF|400V</text>
</svg>
